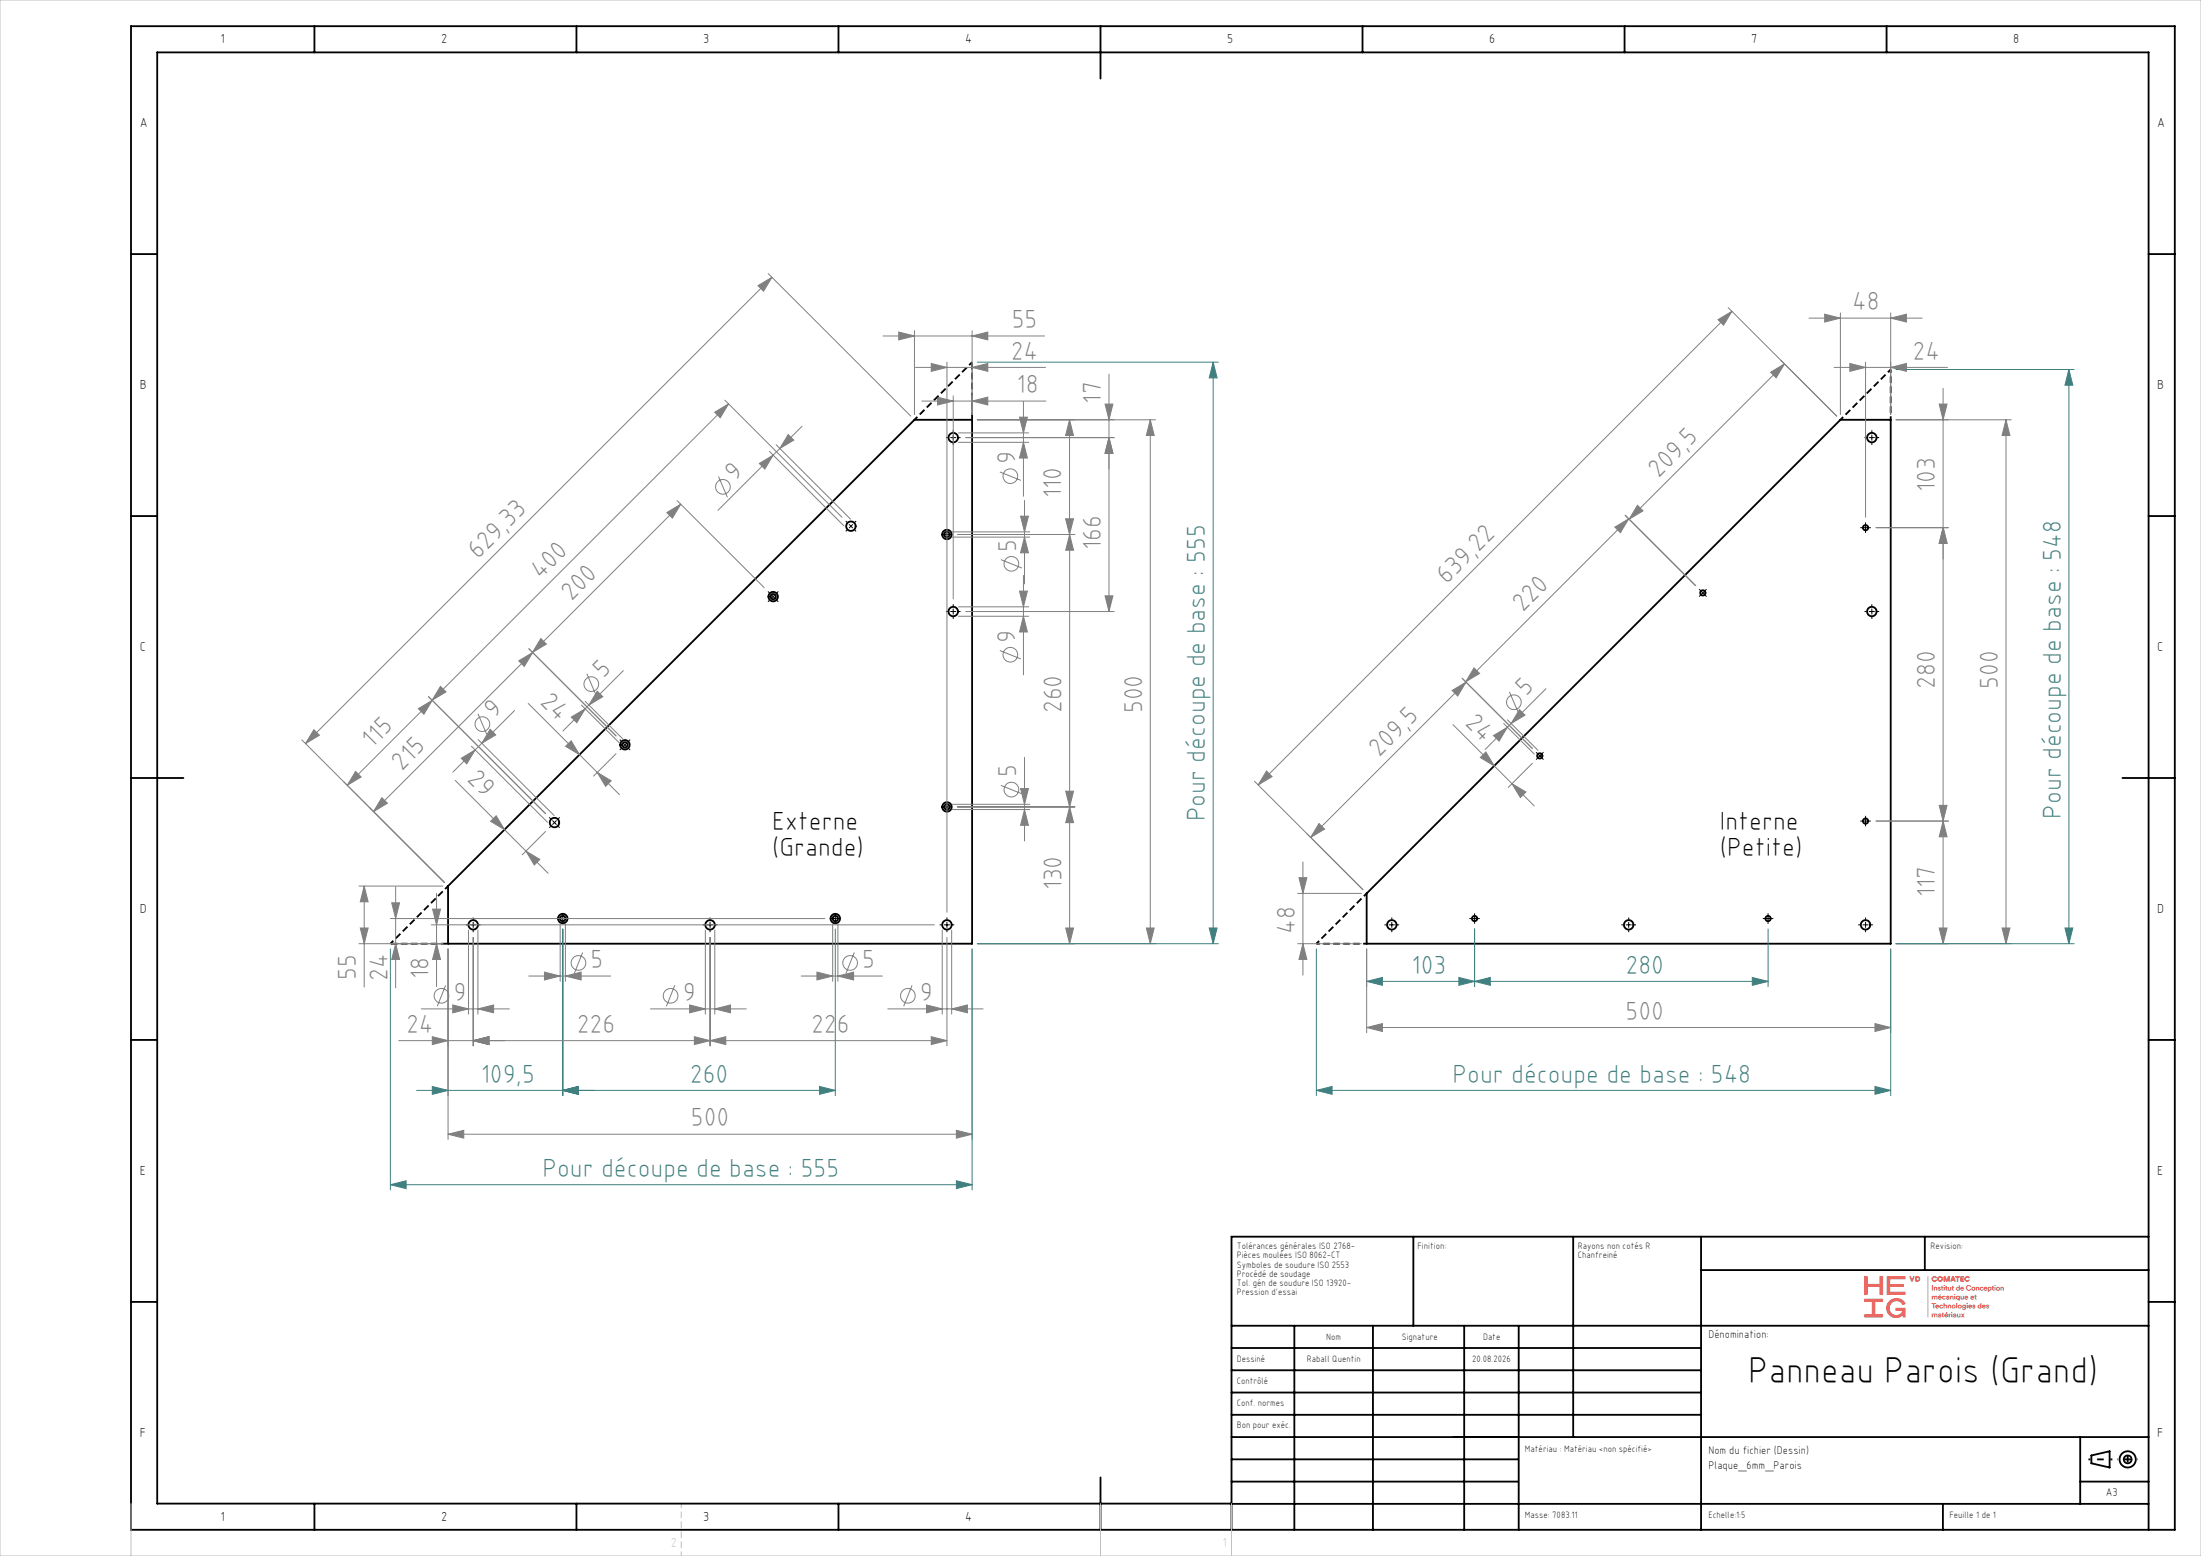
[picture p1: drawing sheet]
<svg xmlns="http://www.w3.org/2000/svg" width="420mm" height="297mm" viewBox="0 0 420 297" stroke-linecap="round" stroke-linejoin="round" font-family="sans-serif">
<g fill="none" stroke="#000" stroke-width=".35">
<path d="M25 5h390v287h-390zM60 5v5M110 5v5M160 5v5M210 5v10M260 5v5M310 5v5M360 5v5M25 48.5h5M410 48.5h5M25 98.5h5M174.5 80.1h11v100h-100v-11z"/>
<path d="M351.2 80.1h9.6v100h-100v-9.6zM410 98.5h5M25 148.5h10M405 148.5h10M25 198.5h5M410 198.5h5M269.7 236.1v17M300.2 236.1v38.2M324.6 236.1v55.9M367.3 236.1v6.3M410 236.1h-175v55.9M25 248.5h5"/>
<path d="M235 253.1h175M235 257.3h89.6M247 253.1v38.9M262 253.1v38.9M279.4 253.1v38.9M289.8 253.1v38.9M324.6 242.4h85.4M410 248.5h5M235 270.1h89.6M235 265.8h89.6M235 261.6h89.6M235 278.6h54.6"/>
<path d="M235 274.3h175M397 274.3v12.8M399.1 277.8l3.5-.8v3.1l-3.5-.8zM60 287v5M110 287v5M160 287v5M210 282v10M235 287.1h175M235 287h-205v-277h380v282M235 282.8h54.6M370.8 287.1v4.9M397 282.8h13"/>
<circle cx="181.9" cy="83.5" r=".9"/>
<circle cx="357.2" cy="83.5" r=".9"/>
<circle cx="147.5" cy="113.9" r=".9"/>
<circle cx="147.5" cy="113.9" r=".5"/>
<circle cx="162.4" cy="100.4" r=".9"/>
<circle cx="180.7" cy="102" r=".9"/>
<circle cx="180.7" cy="102" r=".5"/>
<circle cx="181.9" cy="116.7" r=".9"/>
<circle cx="324.9" cy="113.2" r=".5"/>
<circle cx="356" cy="100.7" r=".5"/>
<circle cx="357.2" cy="116.7" r=".9"/>
<circle cx="105.8" cy="157" r=".9"/>
<circle cx="119.2" cy="142.2" r=".9"/>
<circle cx="119.2" cy="142.2" r=".5"/>
<circle cx="180.7" cy="154" r=".9"/>
<circle cx="180.7" cy="154" r=".5"/>
<circle cx="293.8" cy="144.3" r=".5"/>
<circle cx="356" cy="156.7" r=".5"/>
<circle cx="90.3" cy="176.5" r=".9"/>
<circle cx="107.4" cy="175.3" r=".5"/>
<circle cx="107.4" cy="175.3" r=".9"/>
<circle cx="135.5" cy="176.5" r=".9"/>
<circle cx="159.4" cy="175.3" r=".5"/>
<circle cx="159.4" cy="175.3" r=".9"/>
<circle cx="180.7" cy="176.5" r=".9"/>
<circle cx="265.6" cy="176.5" r=".9"/>
<circle cx="281.4" cy="175.3" r=".5"/>
<circle cx="310.8" cy="176.5" r=".9"/>
<circle cx="337.4" cy="175.3" r=".5"/>
<circle cx="356" cy="176.5" r=".9"/>
<circle cx="406" cy="278.6" r=".75"/>
<circle cx="406" cy="278.6" r="1.55"/>
</g>
<g fill="none" stroke="#808080" stroke-width=".19">
<path d="M144.6 54.5l2.7-1.6-1.6 2.7zM146.6 52.2l27.2 27.2M147.3 52.9l-89 89M329.8 58.7l20.7 20.7M330.5 59.4l-90.4 90.4M348.2 60l3 .7-3 .8zM351.2 59.7v19.4M360.8 59.7v19.4M136.4 78.7l2.6-1.6-1.6 2.6zM138.3 76.4l22.4 22.3M139 77.1l-56.5 56.6M168.5 64.1h30.8"/>
<path d="M171.5 63.4l3 .7-3 .8zM174.5 63.1v16M174.7 70.1h24.8M175.9 76.6h23.7M177.7 69.4l3 .7-3 .8zM178.9 75.8l3 .8-3 .7zM180.7 69.1v105M181.9 75.6v38.7M185.5 64.1l3-.7v1.5zM185.5 70.1l3-.7v1.5zM185.5 76.6l3-.8v1.5zM185.5 63.1v16"/>
<path d="M194.5 79.6h1.5l-.7 3zM195.3 76.6v18.1M210.9 77.1h1.5l-.8 3zM211.6 71.4v45.3M327.8 61l2.7-1.6-1.6 2.7zM337.9 71.1l2.6-1.6-1.6 2.6zM340.5 69.5l-29.6 29.6M345.2 60.7h21.6M350 70.1h21.6M353 69.4l3 .7-3 .8zM356 69.1v29.6M360.8 60.7l3-.7v1.5z"/>
<path d="M360.8 70.1l3-.7v1.5zM370 77.1h1.5l-.7 3zM370.8 74.1v106M127.2 97.8l2.7-1.6-1.6 2.7zM129.2 95.5l16.6 16.7M129.9 96.2l-28.3 28.3M137.1 90.9l1.7 4M144.9 88.5l2.6-1.6-1.6 2.6zM146.8 86.2l14.2 14.2M148.1 84.9l14.2 14.2M150.4 83l1.1 1-2.7 1.6zM153.1 81.4l-16.1 16"/>
<path d="M182.9 82.6h13.4M182.9 84.4h13.4M184.3 83.5h28.3M186.5 80.1h34M190.8 90.1l4 1.6M194.7 98.5h1.5l-.7 3zM195.3 84.4l.7 3h-1.5zM195.5 95.5v16M203.3 99h1.5l-.7 3zM204.1 80.1l.7 3h-1.5zM204.1 80.1v21.9M211.6 83.5l.8 3h-1.5z"/>
<path d="M219.5 80.1l.7 3h-1.5zM219.5 80.1v100M310.1 98.3l13.4 13.5M310.8 99l-31.1 31.1M312.5 96.5l1 1-2.6 1.6zM361.8 80.1h22M382.8 80.1l.7 3h-1.5zM382.8 80.1v100M181.7 101.5h14.8M181.7 102.5h14.8M182.7 102h22.4M182.9 115.8h13.4"/>
<path d="M182.9 117.6h13.4M184.3 116.7h28.3M191 106.8l4 1.6M194.5 112.8h1.5l-.7 3zM195.3 117.6l.7 3h-1.5zM195.3 109.8v19M195.5 102.5l.7 3h-1.5zM204.1 102l.8 3h-1.5zM204.1 102v78.1M210.9 113.7h1.5l-.8 3zM308.1 100.6l2.7-1.6-1.6 2.7zM358 100.7h13.8"/>
<path d="M370.8 100.7l.7 3h-1.5zM59.9 139.3l1.1 1-2.7 1.6zM79.8 135.3l2.7-1.6-1.6 2.6zM81.8 133l22.3 22.3M82.5 133.7l-16.2 16.2M84 131l1.1 1.1-2.6 1.6zM91.2 136.2l1.7 4M93.5 139.2l1.1 1.1-2.7 1.6zM98.2 135.6l-11.8 11.8M99 126.1l2.6-1.5-1.6 2.6zM100.8 134.3l13.2 13.1M100.9 123.8l16.7 16.7"/>
<path d="M101.6 124.6l-30.3 30.3M103.2 121.9l1.1 1-2.7 1.6zM109 136.9l2.7-1.6-1.6 2.6zM111 134.6l7.2 7.2M111.7 133.9l7.2 7.2M112 128.6l1.7 4M114 131.9l1 1.1-2.6 1.6zM119 128l-11.6 11.5M190.8 124.2l4 1.6M277.1 131.8l2.6-1.6-1.5 2.7zM277.3 138.3l7.8 7.9M279 129.4l13.4 13.5"/>
<path d="M279.7 130.2l-29.6 29.6M281.3 127.5l1 1-2.6 1.6zM286.9 138.1l5.9 5.8M287.6 137.4l5.9 5.8M288 132.1l1.7 3.9M289.9 135.5l1.1 1-2.6 1.6zM295 131.5l-11.6 11.6M57.6 141.2l27.2 27.2-14.2-14.2M67.9 147.2l1 1.1-2.6 1.6zM72.9 152.3l1 1-2.6 1.6zM86.9 149l9.4 9.4M88 144.7l2.7-1.6-1.6 2.7z"/>
<path d="M90 142.4l14.5 14.5M91.2 141.2l14.5 14.5M93.6 156.8l1.1-1.1 1.6 2.7zM96.3 158.4l8.3 8.3M104.1 158.7l-4.4 4.5M107.9 142.5l1.1-1.1 1.6 2.6zM114 147.4l2.6 1.6-1 1.1zM114 147.4l4.2 4.3M117.6 143.9l-4.3 4.2M181.7 153.5h14.8M181.7 154.5h14.8M182.7 154h22.4"/>
<path d="M191 149.9l4 1.6M194.7 150.5h1.5l-.7 3zM195.5 154.5l.7 3h-1.5zM195.5 144.6v15.9M203.4 151h1.5l-.8 3zM204.1 154l.8 3h-1.5zM239.4 149.1l20.7 20.7M241.7 147.2l1 1-2.6 1.6zM251.7 157.2l1.1 1.1-2.7 1.5zM282.5 144.6l1-1.1 1.6 2.7zM285 140.4l2.6-1.6-1.5 2.7zM285.1 146.2l7.7 7.6"/>
<path d="M288.5 149.6l2.7 1.6-1.1 1zM292.4 145.7l-4.6 4.6M358 156.7h13.8M370 153.7h1.5l-.7 3zM370.8 156.7l.7 3h-1.5zM68.5 169.1h16M68.7 177.1h1.5l-.7 3zM69.5 169.1l.7 3h-1.5zM69.5 169.1v19.3M74.5 175.3h82.9M74.7 172.3h1.5l-.7 3zM75.5 169.3v19.3"/>
<path d="M82.3 176.5h96M82.6 173.5h1.5l-.8 3zM83.3 170.5v17.8M89.4 177.5v16.1M90.3 178.9v20.7M91.2 177.5v16.1M100.4 162.5l2.6 1.5-1 1.1zM106.9 176.3v11M107.9 176.3v11M134.6 177.5v16.1M135.5 178.9v20.7M136.4 177.5v16.1"/>
<path d="M158.9 176.3v11M159.9 176.3v11M179.8 177.5v16.1M180.7 178.9v20.7M181.6 177.5v16.1M203.4 177.1h1.5l-.8 3zM218.7 177.1h1.5l-.7 3zM247.6 170.5h12.2M247.9 167.5h1.5l-.8 3zM248.6 164.5v21.6M370 177.1h1.5l-.7 3zM382 177.1h1.5l-.7 3z"/>
<path d="M68.5 180.1h16M75.5 180.1l.7 3h-1.5zM76.1 198.6h104.6M80.4 192.6h16.8M82.5 197.9l3 .7-3 .8zM83.3 180.1l.8 3h-1.5zM85 188.1l-1.6 4M85.5 181.1v36.4M86.4 191.8l3 .8-3 .7zM90.3 198.6l3-.7v1.5zM91.2 192.6l3-.8v1.5zM100.9 186.3h15.6"/>
<path d="M103.9 185.6l3 .7-3 .8zM107.9 186.3l3-.7v1.5zM111.2 181.8l-1.6 4M124.1 192.6h18.3M128.8 188.1l-1.6 4M131.6 191.8l3 .8-3 .7zM132.5 197.9l3 .7-3 .8zM135.5 198.6l3-.7v1.5zM136.4 192.6l3-.8v1.5zM152.9 186.3h15.5M155.9 185.6l3 .7-3 .8zM159.9 186.3l3-.7v1.5z"/>
<path d="M163 181.8l-1.6 4M169.4 192.6h18.2M174 188.1l-1.6 4M176.8 191.8l3 .8-3 .7zM177.7 197.9l3 .7-3 .8zM181.6 192.6l3-.8v1.5zM185.5 181.1v36.4M186.5 180.1h34M247.6 180.1h12.2M248.6 180.1l.8 3h-1.5zM260.8 196.1l3-.7v1.5zM260.8 181.1v16"/>
<path d="M260.8 196.1h100M357.8 195.4l3 .7-3 .8zM360.8 181.1v16M361.8 180.1h22M85.5 216.5l3-.8v1.5zM85.5 216.5h100M182.5 215.7l3 .8-3 .7z"/>
<circle cx="138" cy="92.9" r="1.4"/>
<circle cx="192.8" cy="90.9" r="1.4"/>
<circle cx="193" cy="107.6" r="1.4"/>
<circle cx="92.1" cy="138.2" r="1.4"/>
<circle cx="112.8" cy="130.6" r="1.4"/>
<circle cx="192.8" cy="125" r="1.4"/>
<circle cx="288.9" cy="134" r="1.4"/>
<circle cx="193" cy="150.7" r="1.4"/>
<circle cx="84.2" cy="190.1" r="1.4"/>
<circle cx="110.4" cy="183.8" r="1.4"/>
<circle cx="128" cy="190.1" r="1.4"/>
<circle cx="162.2" cy="183.8" r="1.4"/>
<circle cx="173.2" cy="190.1" r="1.4"/>
</g>
<g fill="none" stroke="#408080" stroke-width=".19">
<path d="M186.5 69.1h46M231.5 69.1l.7 3h-1.5zM231.5 69.1v111M361.8 70.5h34M394.8 70.5l.7 3h-1.5zM394.8 70.5v109.6M107.4 177.3v31.8M159.4 177.3v31.8M230.7 177.1h1.5l-.7 3zM281.4 177.3v11M337.4 177.3v11M394 177.1h1.5l-.7 3z"/>
<path d="M74.5 181.1v46M85.5 181.1v28M185.5 181.1v46M186.5 180.1h46M251.2 181.1v28M260.8 187.3l3-.7v1.5zM260.8 181.1v7.2M260.8 187.3h76.6M278.4 186.6l3 .7-3 .8zM281.4 187.3l3-.7v1.5zM334.4 186.6l3 .7-3 .8zM360.8 181.1v28"/>
<path d="M361.8 180.1h34M79.5 208.1h79.9M82.5 207.4l3 .7-3 .8zM107.4 208.1l3-.7v1.5zM156.4 207.4l3 .7-3 .8zM251.2 208.1l3-.7v1.5zM251.2 208.1h109.6M357.8 207.4l3 .7-3 .8zM74.5 226.1l3-.7v1.5zM74.5 226.1h111M182.5 225.4l3 .7-3 .8z"/>
</g>
<g fill="none" stroke="#000" stroke-width=".19" stroke-dasharray="30.5 1.3 1.3 1.3" stroke-linecap="butt">
<path d="M161.7 99.7l-.3-.3M163.1 99.7l.3-.3M180.9 83.5h-.4M181.9 82.5v-.4M181.9 84.5v.4M182.9 83.5h.4M356.2 83.5h-.4M357.2 82.5v-.4M357.2 84.5v.4M358.2 83.5h.4M146.8 113.2l-.3-.3M146.8 114.6l-.3 .3"/>
<path d="M147.5 113.9l-.3-.4M147.5 113.9l-.3 .3M147.5 113.9l.4 .3M147.5 113.9l.4-.4M148.2 114.6l.3 .3M148.2 113.2l.3-.3M161.7 101.1l-.3 .3M162.4 100.4l-.4-.3M162.4 100.4l-.4 .4M162.4 100.4l.3 .4M162.4 100.4l.3-.3M163.1 101.1l.3 .3"/>
<path d="M180.2 102h-.5M180.7 101.5v-.5M180.7 102.5v.5M180.9 116.7h-.4M181.2 102h.5M181.9 115.7v-.4M181.9 117.7v.4M182.9 116.7h.4M324.6 112.8l-.4-.3M324.6 113.5l-.4 .4M324.9 113.2l-.3-.4M324.9 113.2l-.3 .3"/>
<path d="M324.9 113.2l.4 .3M324.9 113.2l.4-.4M325.3 113.5l.3 .4M325.3 112.8l.3-.3M355.5 100.7h-.5M356 100.2v-.5M356 101.2v.5M356.2 116.7h-.4M356.5 100.7h.5M357.2 115.7v-.4M357.2 117.7v.4M358.2 116.7h.4"/>
<path d="M105.1 156.3l-.3-.3M105.1 157.7l-.3 .3M106.5 157.7l.3 .3M106.5 156.3l.3-.3M118.5 141.5l-.2-.3M118.5 142.9l-.2 .3M119.2 142.2l-.3-.4M119.2 142.2l-.3 .3M119.2 142.2l.4 .3M119.2 142.2l.4-.4M120 142.9l.2 .3M120 141.5l.2-.3"/>
<path d="M180.2 154h-.5M180.7 153.5v-.5M180.7 154.5v.5M181.2 154h.5M293.5 143.9l-.4-.3M293.5 144.6l-.4 .4M294.2 144.6l.3 .4M294.2 143.9l.3-.3M355.5 156.7h-.5M356 156.2v-.5M356 157.2v.5M356.5 156.7h.5"/>
<path d="M89.3 176.5h-.4M90.3 175.5v-.4M90.3 177.5v.4M91.3 176.5h.4M106.9 175.3h-.5M107.4 174.8v-.5M107.4 175.8v.5M107.9 175.3h.5M134.5 176.5h-.4M135.5 175.5v-.4M135.5 177.5v.4M136.5 176.5h.4"/>
<path d="M158.9 175.3h-.5M159.4 174.8v-.5M159.4 175.8v.5M159.9 175.3h.5M179.7 176.5h-.4M180.7 175.5v-.4M180.7 177.5v.4M181.7 176.5h.4M264.6 176.5h-.4M265.6 175.5v-.4M265.6 177.5v.4M266.6 176.5h.4"/>
<path d="M280.9 175.3h-.5M281.4 174.8v-.5M281.4 175.8v.5M281.9 175.3h.5M309.8 176.5h-.4M310.8 175.5v-.4M310.8 177.5v.4M311.8 176.5h.4M336.9 175.3h-.5M337.4 174.8v-.5M337.4 175.8v.5M337.9 175.3h.5"/>
<path d="M355 176.5h-.4M356 175.5v-.4M356 177.5v.4M357 176.5h.4"/>
</g>
<path d="M398.5 278.6h4.6" fill="none" stroke="#000" stroke-width=".35" stroke-dasharray="30.5 1.3 1.3 1.3" stroke-dashoffset="30.1" stroke-linecap="butt"/>
<path d="M406 276.6v3.8" fill="none" stroke="#000" stroke-width=".35" stroke-dasharray="30.5 1.3 1.3 1.3" stroke-dashoffset="30.5" stroke-linecap="butt"/>
<path d="M408 278.6h-4" fill="none" stroke="#000" stroke-width=".35" stroke-dasharray="30.5 1.3 1.3 1.3" stroke-dashoffset="30.4" stroke-linecap="butt"/>
<path d="M174.5 80.1l11-11M351.2 80.1l9.6-9.6M85.5 169.1l-11 11M260.8 170.5l-9.6 9.6" fill="none" stroke="#000" stroke-width=".35" stroke-dasharray="1.3 .6" stroke-dashoffset=".5" stroke-linecap="butt"/>
<path d="M185.5 69.1v11M74.5 180.1h11" fill="none" stroke="#000" stroke-width=".35" stroke-dasharray="1.3 .6" stroke-dashoffset="-.1" stroke-linecap="butt"/>
<path d="M360.8 70.5v9.6M251.2 180.1h9.6" fill="none" stroke="#000" stroke-width=".35" stroke-dasharray="1.3 .6" stroke-dashoffset=".6" stroke-linecap="butt"/>
<path d="M130 287v10" fill="none" stroke="#c0c0c0" stroke-width=".19" stroke-dasharray="1.3 .6" stroke-dashoffset=".4" stroke-linecap="butt"/>
<g fill="none" stroke="#000" stroke-width=".19">
<path d="M181.4 83.5h1M181.9 83v1M356.7 83.5h1M357.2 83v1M180.2 102h1M180.7 101.5v1M181.4 116.7h1M181.9 116.2v1M355.5 100.7h1M356 100.2v1M356.7 116.7h1M357.2 116.2v1"/>
<path d="M105.5 156.7l.7 .7M106.2 156.7l-.7 .7M180.2 154h1M180.7 153.5v1M293.5 143.9l.7 .7M294.2 143.9l-.7 .7M355.5 156.7h1M356 156.2v1M89.8 176.5h1M90.3 176v1M106.9 175.3h1M107.4 174.8v1"/>
<path d="M135 176.5h1M135.5 176v1M158.9 175.3h1M159.4 174.8v1M180.2 176.5h1M180.7 176v1M265.1 176.5h1M265.6 176v1M280.9 175.3h1M281.4 174.8v1M310.3 176.5h1M310.8 176v1"/>
<path d="M336.9 175.3h1M337.4 174.8v1M355.5 176.5h1M356 176v1"/>
</g>
<path d="M0 0h420v297h-420zM25 287v10M210 287v10M235 287v10" fill="none" stroke="#c0c0c0" stroke-width=".19"/>
<path d="M82.5 207.4l3 .7-3 .8zM107.4 208.1l3-.7v1.5zM107.4 208.1l3-.7v1.5zM156.4 207.4l3 .7-3 .8zM260.8 187.3l3-.7v1.5zM278.4 186.6l3 .7-3 .8zM281.4 187.3l3-.7v1.5zM334.4 186.6l3 .7-3 .8z" fill="#408080"/>
<g fill="#808080">
<path d="M114 147.4l2.6 1.6-1 1.1zM107.9 142.5l1.1-1.1 1.6 2.6z"/>
<path d="M288.5 149.6l2.7 1.6-1.1 1zM282.5 144.6l1-1.1 1.6 2.7z"/>
<path d="M360.8 60.7l3-.7v1.5zM348.2 60l3 .7-3 .8z"/>
<path d="M185.5 64.1l3-.7v1.5zM171.5 63.4l3 .7-3 .8z"/>
<path d="M176.8 191.8l3 .8-3 .7zM181.6 192.6l3-.8v1.5zM131.6 191.8l3 .8-3 .7zM136.4 192.6l3-.8v1.5zM86.4 191.8l3 .8-3 .7zM91.2 192.6l3-.8v1.5zM82.5 197.9l3 .7-3 .8zM90.3 198.6l3-.7v1.5zM90.3 198.6l3-.7v1.5zM132.5 197.9l3 .7-3 .8zM135.5 198.6l3-.7v1.5zM177.7 197.9l3 .7-3 .8zM155.9 185.6l3 .7-3 .8zM159.9 186.3l3-.7v1.5zM103.9 185.6l3 .7-3 .8zM107.9 186.3l3-.7v1.5zM260.8 196.1l3-.7v1.5zM357.8 195.4l3 .7-3 .8z"/>
<path d="M85.5 216.5l3-.8v1.5zM182.5 215.7l3 .8-3 .7z"/>
<path d="M103.2 121.9l1.1 1-2.7 1.6zM127.2 97.8l2.7-1.6-1.6 2.7z"/>
<path d="M109 136.9l2.7-1.6-1.6 2.6zM114 131.9l1 1.1-2.6 1.6z"/>
<path d="M144.9 88.5l2.6-1.6-1.6 2.6zM150.4 83l1.1 1-2.7 1.6z"/>
<path d="M84 131l1.1 1.1-2.6 1.6zM136.4 78.7l2.6-1.6-1.6 2.6zM281.3 127.5l1 1-2.6 1.6zM308.1 100.6l2.7-1.6-1.6 2.7zM312.5 96.5l1 1-2.6 1.6zM337.9 71.1l2.6-1.6-1.6 2.6z"/>
<path d="M285 140.4l2.6-1.6-1.5 2.7zM289.9 135.5l1.1 1-2.6 1.6z"/>
<path d="M88 144.7l2.7-1.6-1.6 2.7zM93.5 139.2l1.1 1.1-2.7 1.6z"/>
<path d="M79.8 135.3l2.7-1.6-1.6 2.6zM67.9 147.2l1 1.1-2.6 1.6z"/>
<path d="M144.6 54.5l2.7-1.6-1.6 2.7zM59.9 139.3l1.1 1-2.7 1.6zM327.8 61l2.7-1.6-1.6 2.7zM241.7 147.2l1 1-2.6 1.6z"/>
<path d="M99 126.1l2.6-1.5-1.6 2.6zM72.9 152.3l1 1-2.6 1.6z"/>
<path d="M277.1 131.8l2.6-1.6-1.5 2.7zM251.7 157.2l1.1 1.1-2.7 1.5z"/>
<path d="M211.6 83.5l.8 3h-1.5zM210.9 77.1h1.5l-.8 3z"/>
<path d="M218.7 177.1h1.5l-.7 3zM219.5 80.1l.7 3h-1.5zM382 177.1h1.5l-.7 3zM382.8 80.1l.7 3h-1.5z"/>
<path d="M370 77.1h1.5l-.7 3zM370.8 100.7l.7 3h-1.5zM370 177.1h1.5l-.7 3zM370.8 156.7l.7 3h-1.5z"/>
<path d="M204.1 80.1l.7 3h-1.5zM203.3 99h1.5l-.7 3z"/>
<path d="M69.5 169.1l.7 3h-1.5zM68.7 177.1h1.5l-.7 3zM82.6 173.5h1.5l-.8 3zM83.3 180.1l.8 3h-1.5zM74.7 172.3h1.5l-.7 3zM75.5 180.1l.7 3h-1.5zM194.5 79.6h1.5l-.7 3zM195.3 84.4l.7 3h-1.5zM194.5 112.8h1.5l-.7 3zM195.3 117.6l.7 3h-1.5zM211.6 83.5l.8 3h-1.5zM210.9 113.7h1.5l-.8 3zM204.1 102l.8 3h-1.5zM203.4 151h1.5l-.8 3zM204.1 154l.8 3h-1.5zM203.4 177.1h1.5l-.8 3zM194.7 150.5h1.5l-.7 3zM195.5 154.5l.7 3h-1.5zM194.7 98.5h1.5l-.7 3zM195.5 102.5l.7 3h-1.5zM370.8 100.7l.7 3h-1.5zM370 153.7h1.5l-.7 3zM247.9 167.5h1.5l-.8 3zM248.6 180.1l.8 3h-1.5z"/>
<path d="M93.6 156.8l1.1-1.1 1.6 2.7zM100.4 162.5l2.6 1.5-1 1.1z"/>
<path d="M177.7 69.4l3 .7-3 .8zM185.5 70.1l3-.7v1.5zM178.9 75.8l3 .8-3 .7zM185.5 76.6l3-.8v1.5zM353 69.4l3 .7-3 .8zM360.8 70.1l3-.7v1.5z"/>
</g>
<g fill="#408080">
<path d="M74.5 226.1l3-.7v1.5zM182.5 225.4l3 .7-3 .8z"/>
<path d="M231.5 69.1l.7 3h-1.5zM230.7 177.1h1.5l-.7 3zM394.8 70.5l.7 3h-1.5zM394 177.1h1.5l-.7 3z"/>
<path d="M251.2 208.1l3-.7v1.5zM357.8 207.4l3 .7-3 .8z"/>
</g>
<text font-size="7.1" x="333.6" y="264">Panneau Parois (Grand)</text>
<g font-size="5" fill="#808080">
<text x="353.4" y="59.2">48</text>
<text x="193" y="62.6">55</text>
<text x="192.9" y="68.6">24</text>
<text x="365" y="68.6">24</text>
<text x="194" y="75.1">18</text>
<text x="210.1" y="77" transform="rotate(-90 210.1 77)">17</text>
<text x="193.8" y="88.6" transform="rotate(-90 193.8 88.6)">9</text>
<text x="140.3" y="92" transform="rotate(-45 140.3 92)">9</text>
<text x="202.6" y="95.1" transform="rotate(-90 202.6 95.1)">110</text>
<text x="316.5" y="91.4" transform="rotate(-45 316.5 91.4)">209,5</text>
<text x="369.3" y="93.9" transform="rotate(-90 369.3 93.9)">103</text>
<text x="91.2" y="106.9" transform="rotate(-45 91.2 106.9)">629,33</text>
<text x="194" y="105.3" transform="rotate(-90 194 105.3)">5</text>
<text x="210.1" y="104.9" transform="rotate(-90 210.1 104.9)">166</text>
<text x="103.2" y="110.8" transform="rotate(-45 103.2 110.8)">400</text>
<text x="276.1" y="111.7" transform="rotate(-45 276.1 111.7)">639,22</text>
<text x="109" y="115" transform="rotate(-45 109 115)">200</text>
<text x="290.6" y="117.1" transform="rotate(-45 290.6 117.1)">220</text>
<text x="193.8" y="122.7" transform="rotate(-90 193.8 122.7)">9</text>
<text x="115.2" y="129.7" transform="rotate(-45 115.2 129.7)">5</text>
<text x="369.3" y="131.5" transform="rotate(-90 369.3 131.5)">280</text>
<text x="381.3" y="131.5" transform="rotate(-90 381.3 131.5)">500</text>
<text x="94.4" y="137.3" transform="rotate(-45 94.4 137.3)">9</text>
<text x="102.9" y="134.2" transform="rotate(45 102.9 134.2)">24</text>
<text x="202.6" y="136.1" transform="rotate(-90 202.6 136.1)">260</text>
<text x="218" y="136.1" transform="rotate(-90 218 136.1)">500</text>
<text x="291.2" y="133.1" transform="rotate(-45 291.2 133.1)">5</text>
<text x="71" y="143" transform="rotate(-45 71 143)">115</text>
<text x="279.3" y="138.2" transform="rotate(45 279.3 138.2)">24</text>
<text x="76.7" y="147.4" transform="rotate(-45 76.7 147.4)">215</text>
<text x="88.9" y="148.9" transform="rotate(45 88.9 148.9)">29</text>
<text x="194" y="148.4" transform="rotate(-90 194 148.4)">5</text>
<text x="263.2" y="144.7" transform="rotate(-45 263.2 144.7)">209,5</text>
<text x="202.6" y="170" transform="rotate(-90 202.6 170)">130</text>
<text x="369.3" y="171.3" transform="rotate(-90 369.3 171.3)">117</text>
<text x="247.1" y="178.3" transform="rotate(-90 247.1 178.3)">48</text>
<text x="112.7" y="184.8">5</text>
<text x="164.5" y="184.8">5</text>
<text x="68" y="187" transform="rotate(-90 68 187)">55</text>
<text x="74" y="187.2" transform="rotate(-90 74 187.2)">24</text>
<text x="81.8" y="186.9" transform="rotate(-90 81.8 186.9)">18</text>
<text x="86.5" y="191.1">9</text>
<text x="130.3" y="191.1">9</text>
<text x="175.6" y="191.1">9</text>
<text x="77.5" y="197.1">24</text>
<text x="110.1" y="197.1">226</text>
<text x="154.8" y="197.1">226</text>
<text x="310.2" y="194.6">500</text>
<text x="131.9" y="215">500</text>
</g>
<g font-size="5">
<text x="147.4" y="158.3">Externe</text>
<text x="328.2" y="158.3">Interne</text>
<text x="147.4" y="163.4">(Grande)</text>
<text x="328.2" y="163.4">(Petite)</text>
</g>
<g font-size="5" fill="#408080">
<text x="230" y="156.8" transform="rotate(-90 230 156.8)">Pour découpe de base : 555</text>
<text x="393.3" y="156.3" transform="rotate(-90 393.3 156.3)">Pour découpe de base : 548</text>
<text x="269.4" y="185.8">103</text>
<text x="310.2" y="185.8">280</text>
<text x="91.7" y="206.6">109,5</text>
<text x="131.6" y="206.6">260</text>
<text x="277.2" y="206.6">Pour découpe de base : 548</text>
<text x="103.5" y="224.6">Pour découpe de base : 555</text>
</g>
<g font-size="2.5">
<text x="42.1" y="8.2">1</text>
<text x="84.2" y="8.2">2</text>
<text x="134.2" y="8.2">3</text>
<text x="184.2" y="8.2">4</text>
<text x="234.2" y="8.2">5</text>
<text x="284.2" y="8.2">6</text>
<text x="334.2" y="8.2">7</text>
<text x="384.2" y="8.2">8</text>
<text x="26.7" y="24.2">A</text>
<text x="411.7" y="24.2">A</text>
<text x="26.7" y="74.2">B</text>
<text x="411.7" y="74.2">B</text>
<text x="26.7" y="124.2">C</text>
<text x="411.7" y="124.2">C</text>
<text x="26.7" y="174.2">D</text>
<text x="411.7" y="174.2">D</text>
<text x="26.7" y="224.2">E</text>
<text x="411.7" y="224.2">E</text>
<text x="26.7" y="274.2">F</text>
<text x="411.7" y="274.2">F</text>
<text x="42.1" y="290.2">1</text>
<text x="84.2" y="290.2">2</text>
<text x="134.2" y="290.2">3</text>
<text x="184.2" y="290.2">4</text>
</g>
<text font-size="2.5" fill="#e1251b" x="355.8" y="251.5">⟫</text>
<text font-size="2.5" fill="#c0c0c0" x="128" y="295.3">2</text>
<g font-size="2.1">
<text x="326" y="255.5">Dénomination:</text>
<text x="326" y="277.5">Nom du fichier (Dessin)</text>
<text x="326" y="280.5">Plaque_6mm_Parois</text>
<text x="401.9" y="285.5">A3</text>
</g>
<g font-size="1.8">
<text x="236" y="238.4">Tolérances générales ISO 2768-</text>
<text x="270.5" y="238.4">Finition:</text>
<text x="301.1" y="238.4">Rayons non cotés R</text>
<text x="368.4" y="238.4">Revision:</text>
<text x="236" y="240.2">Pièces moulées ISO 8062-CT</text>
<text x="236" y="242">Symboles de soudure ISO 2553</text>
<text x="236" y="243.7">Procédé de soudage</text>
<text x="236" y="245.5">Tol. gén de soudure ISO 13920-</text>
<text x="301.1" y="240.2">Chanfreiné</text>
<text x="236" y="247.3">Pression d'essai</text>
<text x="253.1" y="255.7">Nom</text>
<text x="267.5" y="255.7">Signature</text>
<text x="283" y="255.7">Date</text>
<text x="236" y="260">Dessiné</text>
<text x="249.4" y="260">Raball Quentin</text>
<text x="280.9" y="260">20.08.2026</text>
<text x="236" y="264.1">Contrôlé</text>
<text x="236" y="268.3">Conf. normes</text>
<text x="236" y="272.5">Bon pour exéc.</text>
<text x="291" y="277.2">Matériau : Matériau &lt;non spécifié&gt;</text>
<text x="291" y="289.8">Masse: 7083.11</text>
<text x="326" y="289.8">Echelle:1:5</text>
<text x="372" y="289.8">Feuille 1 de 1</text>
</g>
</svg>
